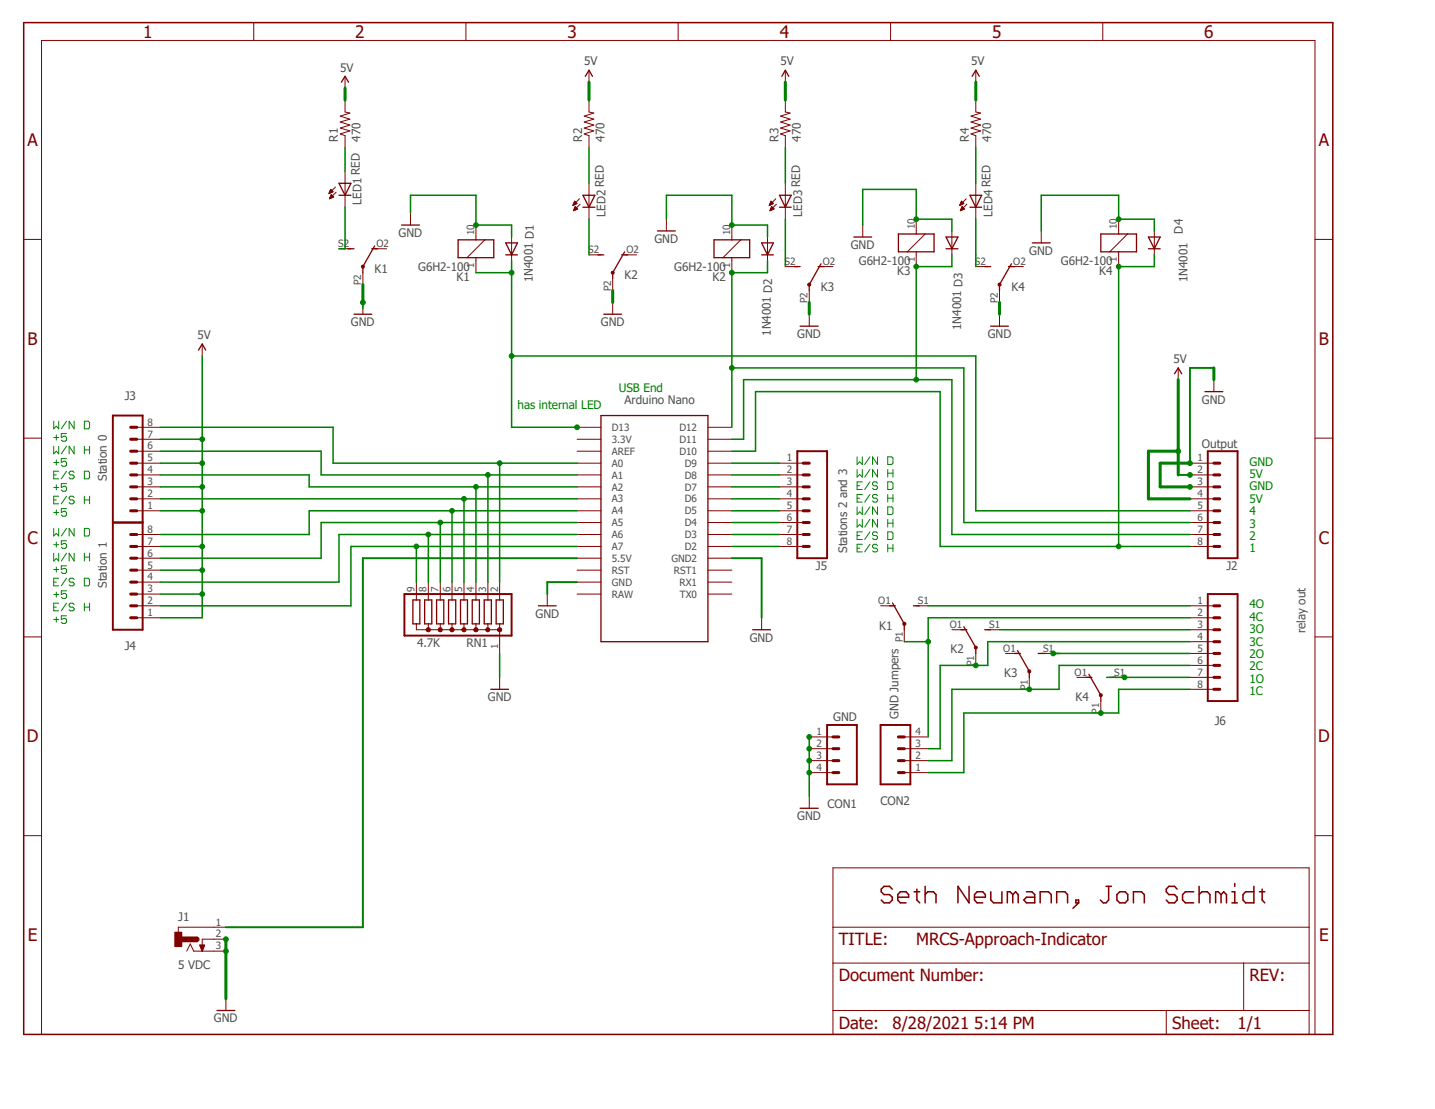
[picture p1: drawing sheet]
<svg xmlns="http://www.w3.org/2000/svg" width="279mm" height="216mm" viewBox="0 0 279 216" stroke-linecap="round" stroke-linejoin="round" font-family="sans-serif">
<path d="M4.1 4.1l255.7 197.8M259.8 4.1l-255.7 197.8" fill="none" stroke="#fff" stroke-width=".19"/>
<g fill="none" stroke="#800000" stroke-width=".3">
<path d="M4.6 4.4h254.9v197h-254.9zM173.7 173.1l-.5-.5h-1.1l-.5 .5v.5l.5 .6h1.1l.5 .5v.5l-.5 .6h-1.1l-.5-.6M174.8 174.7h2.1v-.5l-.5-.6h-1.1l-.5 .6v1l.5 .6h1.1M178 173.6h1.1M178.5 173.1v2.1l.6 .6M180.1 174.2l.5-.6h1.1l.5 .6v1.6M180.1 172.6v3.2M188.7 172.6v3.2l-2.2-3.2v3.2M189.7 174.7h2.2v-.5l-.6-.6h-1.1l-.5 .6v1l.5 .6h1.1M192.9 173.6v1.6l.6 .6h1.6v-2.2M197.2 174.2l-.5-.6h-.6v2.2M197.2 174.2v1.6"/>
<path d="M197.2 174.2l.5-.6 .5 .6v1.6M199.9 173.6h1l.6 .6v1.6h-1.6l-.6-.6 .6-.5h1.6M202.5 175.8v-2.2h1.6l.6 .6v1.6M205.7 175.8v-2.2h1.6l.6 .6v1.6M209.5 175.2h.5v.6h-.5zM210 175.8l-1.1 1M215.3 172.6h1.1M215.9 172.6v2.6l-.6 .6h-.5l-.6-.6M217.5 174.2l.5-.6h1.1l.5 .6v1l-.5 .6h-1.1l-.5-.6zM220.7 175.8v-2.2h1.5l.6 .6v1.6M229.2 173.1l-.5-.5h-1.1l-.5 .5v.5l.5 .6h1.1l.5 .5v.5l-.5 .6h-1.1l-.5-.6M232.4 173.6h-1.6l-.5 .6v1l.5 .6h1.6"/>
<path d="M233.5 174.2l.5-.6h1.1l.5 .6v1.6M233.5 172.6v3.2M237.7 174.2l-.5-.6h-.5v2.2M237.7 174.2v1.6M237.7 174.2l.6-.6 .5 .6v1.6M239.9 175.8h1M239.9 173.6h.5v2.2M240.4 172v.6M244.1 172.6v3.2h-1.6l-.5-.6v-1l.5-.6h1.6M245.2 173.6h1.1M245.7 173.1v2.1l.6 .6"/>
</g>
<g fill="none" stroke="#800000" stroke-width=".19">
<path d="M49.4 4.4v3.5M90.7 4.4v3.5M132 4.4v3.5M173.4 4.4v3.5M214.7 4.4v3.5M4.6 46.6h3.5M256 46.6h3.5M4.6 85.3h3.5M112.4 85.5h4.6M112.4 87.8h4.6M112.4 99.4h4.6M112.4 97.1h4.6"/>
<path d="M112.4 94.8h4.6M112.4 92.5h4.6M112.4 90.2h4.6M112.4 83.2h4.6M137.8 85.5h4.7M137.8 87.8h4.7M137.8 99.4h4.7M137.8 97.1h4.7M137.8 94.8h4.7M137.8 92.5h4.7M137.8 90.2h4.7M137.8 83.2h4.7"/>
<path d="M256 85.3h3.5M112.4 115.7h4.6M112.4 113.3h4.6M112.4 111h4.6M112.4 108.7h4.6M112.4 106.4h4.6M112.4 104.1h4.6M112.4 101.7h4.6M137.8 115.7h4.7M137.8 113.3h4.7M137.8 111h4.7M137.8 108.7h4.7"/>
<path d="M137.8 106.4h4.7M137.8 104.1h4.7M137.8 101.7h4.7M4.6 124h3.5M256 124h3.5M4.6 162.7h3.5M162.2 169h92.7v32.4h-92.7zM256 162.7h3.5M36.4 185.2l.6-1.4 .7 1.4h4M41.7 180.5h-7v1.2M41.7 182.8h-2.3v2.4M162.2 187.5h92.7"/>
<path d="M162.2 196.7h92.7M162.2 180.5h92.7M227.1 196.7v4.7M242.1 187.5v9.2M8.1 201.4v-193.5h247.9v193.5"/>
</g>
<path d="M117 80.9h20.8v44h-20.8zM38.2 182.5h.2a.37 .37 0 0 1 .1 .4 .37 .37 0 0 1-.3 .3M38.4 182.5h.2a.37 .37 0 0 1 .1 .4 .37 .37 0 0 1-.3 .3" fill="none" stroke="#800000" stroke-width=".25"/>
<path d="M35.4 182.4h3v.9h-3z" fill-rule="evenodd" fill="#800000"/>
<path d="M35.4 182.4h3v.9h-3z" fill="none" stroke="#800000" stroke-width=".19"/>
<path d="M34 181.5h1.4v2.8h-1.4z" fill-rule="evenodd" fill="#800000"/>
<g fill="none" stroke="#800000" stroke-width=".19">
<path d="M67.2 14.9v2.2M70.7 58.9v2.3M79.9 41.5v2.3M92.7 43.8v2.9M92.7 50.2v2.9M94.4 46.7l-3.5 3.5M119.3 58.9v2.3M129.8 42.7v2.3M168 43.8v2.3M202.7 45v2.3M39.4 67v2.3M157.6 61.2v2.3"/>
<path d="M194.6 61.2v2.3M229.4 71.6v2.3M236.3 73.9v2.3M26.6 90.2h4.6M26.6 92.5h4.6M26.6 94.8h4.6M26.6 97.1h4.6M26.6 99.4h4.6M26.6 87.8h4.6M26.6 85.5h4.6M26.6 83.2h4.6M151.8 90.2h4.6"/>
<path d="M151.8 92.5h4.6M151.8 94.8h4.6M151.8 97.1h4.6M151.8 99.4h4.6M231.7 90.2h4.6M231.7 92.5h4.6M231.7 94.8h4.6M231.7 97.1h4.6M231.7 99.4h4.6M26.6 104.1h4.6M26.6 106.4h4.6M26.6 117.9h4.6"/>
<path d="M26.6 115.7h4.6M26.6 113.3h4.6M26.6 111h4.6M26.6 108.7h4.6M106.6 115.7v2.2M151.8 101.7h4.6M151.8 104.1h4.6M151.8 106.4h4.6M231.7 101.7h4.6M231.7 104.1h4.6M231.7 106.4h4.6M26.6 120.3h4.6"/>
<path d="M97.3 131.9v2.3M148.3 120.3v2.3M157.6 155v2.4M34 181.5h1.4v2.8h-1.4zM38.9 184h.9l-.4 1.2zM38.9 184h.9M38.9 184.2h.9M38.9 184.1h.9M39 184.2h.7M39 184.3h.7M39.1 184.5h.5M39.1 184.4h.6"/>
<path d="M39.1 184.6h.5M39.2 184.7h.3M39.2 184.6h.4M39.2 184.8h.3M39.2 184.9h.3M39.3 185h.1M39.3 184.9h.2M39.3 185.1h.1M41.7 180.5h2.3M41.7 182.8h2.3M41.7 185.2h2.3M44 194.4v2.3"/>
</g>
<g fill="none" stroke="#800000" stroke-width=".25">
<path d="M66.5 16l.7-1.1 .7 1.1M78.2 43.8h3.5M89.2 46.7h6.9v3.5h-6.9zM128 45h3.5M166.2 46.1h3.5M201 47.3h3.5M38.7 68.2l.7-1.2 .6 1.2M68.9 61.2h3.5M117.6 61.2h3.4M155.8 63.5h3.5M192.9 63.5h3.4M228.7 72.8l.7-1.2 .7 1.2"/>
<path d="M234.6 76.2h3.5M104.8 117.9h3.5M173.2 117.9h1.1M173.8 117.4l2.3 4.1v1.1M177.8 117.9h1.2M95.5 134.2h3.5M146.6 122.6h3.4M155.8 157.4h3.5M42.2 196.7h3.5"/>
</g>
<path d="M22 80.9h5.8v41.7h-5.8zM155.2 87.8h5.8v20.9h-5.8zM235.2 87.8h5.8v20.9h-5.8zM22 101.7h5.8" fill="none" stroke="#800000" stroke-width=".38"/>
<g fill="none" stroke="#800000" stroke-width=".59">
<path d="M25.4 94.8h1.2M25.4 92.5h1.2M25.4 90.2h1.2M25.4 99.4h1.2M25.4 97.1h1.2M25.4 87.8h1.2M25.4 85.5h1.2M25.4 83.2h1.2M156.4 94.8h1.2M156.4 92.5h1.2M156.4 90.2h1.2M156.4 99.4h1.2"/>
<path d="M156.4 97.1h1.2M236.3 94.8h1.2M236.3 92.5h1.2M236.3 90.2h1.2M236.3 99.4h1.2M236.3 97.1h1.2M25.4 104.1h1.2M25.4 106.4h1.2M25.4 115.7h1.2M25.4 117.9h1.2M25.4 111h1.2M25.4 113.3h1.2"/>
<path d="M25.4 108.7h1.2M156.4 101.7h1.2M156.4 104.1h1.2M156.4 106.4h1.2M236.3 101.7h1.2M236.3 104.1h1.2M236.3 106.4h1.2M25.4 120.3h1.2"/>
</g>
<path d="M175.9 121.2l.2-.1 .2 .1v.5h-.4z" fill-rule="evenodd" fill="#800000"/>
<path d="M171.4 117.9h2.4M178.4 117.9h2.3M175.9 121.2l.2-.1 .2 .1v.5h-.4zM176.1 122.6v2.3" fill="none" stroke="#800000" stroke-width=".19"/>
<path d="M67.7 48.4h1.2M72.4 48.4h1.1M72.9 47.9l-2.2 4v1.2" fill="none" stroke="#800000" stroke-width=".25"/>
<path d="M70.4 51.7h.5v.4l-.2 .1-.3-.1z" fill-rule="evenodd" fill="#800000"/>
<path d="M66 48.4h2.3M70.4 51.7h.5v.4l-.2 .1-.3-.1zM70.7 53.1v2.3M72.9 48.4h2.4M142.5 43.8v2.9M142.5 50.2v2.9M144.2 46.7l-3.4 3.5" fill="none" stroke="#800000" stroke-width=".19"/>
<path d="M139 46.7h7v3.5h-7zM187.1 122.6h1.2M187.7 122l2.3 4.1v1.1M191.7 122.6h1.2" fill="none" stroke="#800000" stroke-width=".25"/>
<circle cx="190" cy="126.1" r=".3" fill="#800000"/>
<g fill="none" stroke="#800000" stroke-width=".19">
<path d="M185.3 122.6h2.4M190 127.2v2.3M192.3 122.6h2.3"/>
<circle cx="190" cy="126.1" r=".3"/>
</g>
<path d="M116.4 49.6h1.2M121 49.6h1.2M121.6 49l-2.3 4.1v1.1" fill="none" stroke="#800000" stroke-width=".25"/>
<circle cx="119.3" cy="53.1" r=".3" fill="#800000"/>
<g fill="none" stroke="#800000" stroke-width=".19">
<path d="M114.7 49.6h2.3M119.3 54.2v2.4M121.6 49.6h2.4M178.4 42.7v2.9M178.4 49v2.9M180.1 45.6l-3.4 3.4"/>
<circle cx="119.3" cy="53.1" r=".3"/>
</g>
<path d="M174.9 45.6h7v3.4h-7zM197.5 127.2h1.2M198.1 126.7l2.3 4v1.2M202.1 127.2h1.2" fill="none" stroke="#800000" stroke-width=".25"/>
<path d="M200.2 130.5h.4v.4h-.4z" fill-rule="evenodd" fill="#800000"/>
<path d="M195.8 127.2h2.3M200.2 130.5h.4v.4h-.4zM200.4 131.9v2.3M202.7 127.2h2.4" fill="none" stroke="#800000" stroke-width=".19"/>
<path d="M154.6 51.9h1.2M159.3 51.9h1.1M159.9 51.4l-2.3 4v1.2" fill="none" stroke="#800000" stroke-width=".25"/>
<circle cx="157.5" cy="55.4" r=".32" fill="#800000"/>
<g fill="none" stroke="#800000" stroke-width=".19">
<path d="M152.9 51.9h2.3M157.6 56.6v2.3M159.9 51.9h2.3M217.8 42.7v2.9M217.8 49v2.9M219.5 45.6l-3.4 3.4"/>
<circle cx="157.5" cy="55.4" r=".32"/>
</g>
<path d="M214.3 45.6h7v3.4h-7zM211.4 131.9h1.2M212 131.3l2.3 4v1.2M216.1 131.9h1.1" fill="none" stroke="#800000" stroke-width=".25"/>
<circle cx="214.3" cy="135.3" r=".3" fill="#800000"/>
<g fill="none" stroke="#800000" stroke-width=".19">
<path d="M209.7 131.9h2.3M214.3 136.5v2.3M216.6 131.9h2.3"/>
<circle cx="214.3" cy="135.3" r=".3"/>
</g>
<path d="M191.7 51.9h1.2M196.3 51.9h1.2M196.9 51.4l-2.3 4v1.2" fill="none" stroke="#800000" stroke-width=".25"/>
<circle cx="194.6" cy="55.4" r=".31" fill="#800000"/>
<g fill="none" stroke="#800000" stroke-width=".19">
<path d="M99.6 46.1v4.7M149.4 46.1v4.7M185.3 45v4.6M190 51.9h2.3M194.6 56.6v2.3M196.9 51.9h2.4M224.7 45v4.6M81.1 115.7v1.1M83.4 115.7v1.1M85.7 115.7v1.1M88 115.7v1.1M90.3 115.7v1.1"/>
<path d="M92.7 115.7v1.1M95 115.7v1.1M97.3 115.7v1.1M231.7 117.9h4.6M81.1 121.5v1.1h16.2M83.4 121.5v1.1M85.7 121.5v1.1M88 121.5v1.1M90.3 121.5v1.1M92.7 121.5v1.1M95 121.5v1.1M97.3 121.5v3.4"/>
<path d="M231.7 120.3h4.6M231.7 122.6h4.6M231.7 124.9h4.6M231.7 127.2h4.6M231.7 129.5h4.6M231.7 131.9h4.6M231.7 134.2h4.6"/>
<circle cx="194.6" cy="55.4" r=".31"/>
</g>
<path d="M78.7 115.7h20.9v8h-20.9zM235.2 115.7h5.8v20.8h-5.8z" fill="none" stroke="#800000" stroke-width=".38"/>
<path d="M236.3 117.9h1.2M236.3 122.6h1.2M236.3 120.3h1.2M236.3 127.2h1.2M236.3 124.9h1.2M236.3 129.5h1.2M236.3 131.9h1.2M236.3 134.2h1.2" fill="none" stroke="#800000" stroke-width=".59"/>
<g fill="none" stroke="#800000" stroke-width=".25">
<path d="M98.5 47.3h2.3l-1.2 2.3zM98.5 49.6h2.3M148.3 49.6h2.3M148.3 47.3h2.3l-1.2 2.3zM184.2 46.1h2.3l-1.2 2.3zM184.2 48.4h2.3M223.6 48.4h2.3M223.6 46.1h2.3l-1.2 2.3zM80.4 116.8h1.3v4.7h-1.3zM82.7 116.8h1.4v4.7h-1.4zM85 116.8h1.4v4.7h-1.4zM87.3 116.8h1.4v4.7h-1.4z"/>
<path d="M89.7 116.8h1.3v4.7h-1.3zM91.9 116.8h1.4v4.7h-1.4zM94.3 116.8h1.4v4.7h-1.4zM96.6 116.8h1.4v4.7h-1.4z"/>
</g>
<path d="M83.1 122.3l.3-.1 .3 .1 .1 .3-.1 .3-.3 .1-.3-.1-.1-.3h.4h-.4z" fill-rule="evenodd" fill="#800000"/>
<path d="M83.1 122.3l.3-.1 .3 .1 .1 .3-.1 .3-.3 .1-.3-.1-.1-.3h.4h-.4z" fill="none" stroke="#800000" stroke-width=".19"/>
<path d="M85.4 122.3l.3-.1 .3 .1v.6l-.3 .1-.3-.1-.1-.3h.5h-.5z" fill-rule="evenodd" fill="#800000"/>
<path d="M85.4 122.3l.3-.1 .3 .1v.6l-.3 .1-.3-.1-.1-.3h.5h-.5z" fill="none" stroke="#800000" stroke-width=".19"/>
<path d="M87.7 122.3l.3-.1 .3 .1 .1 .3-.1 .3-.3 .1-.3-.1-.1-.3h.5h-.5z" fill-rule="evenodd" fill="#800000"/>
<path d="M87.7 122.3l.3-.1 .3 .1 .1 .3-.1 .3-.3 .1-.3-.1-.1-.3h.5h-.5z" fill="none" stroke="#800000" stroke-width=".19"/>
<path d="M90 122.3l.3-.1 .3 .1 .2 .3-.2 .3-.3 .1-.3-.1-.1-.3h.5h-.5z" fill-rule="evenodd" fill="#800000"/>
<path d="M90 122.3l.3-.1 .3 .1 .2 .3-.2 .3-.3 .1-.3-.1-.1-.3h.5h-.5z" fill="none" stroke="#800000" stroke-width=".19"/>
<path d="M92.4 122.3l.3-.1 .3 .1 .1 .3-.1 .3-.3 .1-.3-.1-.2-.3h.5h-.5z" fill-rule="evenodd" fill="#800000"/>
<path d="M92.4 122.3l.3-.1 .3 .1 .1 .3-.1 .3-.3 .1-.3-.1-.2-.3h.5h-.5z" fill="none" stroke="#800000" stroke-width=".19"/>
<path d="M94.7 122.3l.3-.1 .3 .1 .1 .3-.1 .3-.3 .1-.3-.1-.1-.3h.4h-.4z" fill-rule="evenodd" fill="#800000"/>
<path d="M94.7 122.3l.3-.1 .3 .1 .1 .3-.1 .3-.3 .1-.3-.1-.1-.3h.4h-.4z" fill="none" stroke="#800000" stroke-width=".19"/>
<path d="M97 122.3l.3-.1 .3 .1 .1 .3-.1 .3-.3 .1-.3-.1-.1-.3h.4h-.4z" fill-rule="evenodd" fill="#800000"/>
<g fill="none" stroke="#800000" stroke-width=".19">
<path d="M67.2 19.5v2.3l.9 .2-1.8 .6 1.8 .6-1.8 .5 1.8 .6-1.8 .6 1.8 .6-1.8 .6 .9 .3v2.3M114.7 13.7v2.3M114.7 19.5v2.3l.9 .2-1.9 .6 1.9 .6-1.9 .5 1.9 .6-1.9 .6 1.9 .6-1.9 .6 1 .3v2.3M152.9 13.7v2.3M152.9 19.5v2.3l.9 .2-1.8 .6 1.8 .6-1.8 .5 1.8 .6-1.8 .6 1.8 .6-1.8 .6 .9 .3v2.3M190 13.7v2.3M190 19.5v2.3l.9 .2-1.8 .6 1.8 .6-1.8 .5 1.8 .6-1.8 .6 1.8 .6-1.8 .6 .9 .3v2.3M64.1 37.6h.1M64.1 37.4h.5M64.2 37.3h.6M64.2 38.7h.1M64.2 38.6h.2"/>
<path d="M64.3 37.2h.4M64.3 37.1h.3M64.3 37h.3M64.3 38.4h.6M64.3 38.3h.6M64.3 37h.2M64.3 38.2h.6M64.4 36.9l-.3 .8M64.4 36.9l.5 .4M64.4 36.9h.1M64.4 38.2h.4M64.4 38.1h.3"/>
<path d="M64.5 37.5h-.4M64.5 38h.1M64.5 37.9h.1M64.5 37.9l.5 .5-.9 .3zM64.7 38.5h-.5M64.9 37.3l-.8 .4M65.3 36.4l-1.2 1.3M65.4 37.4l-1.3 1.3M67.2 33.4v6.9M111.5 40h.1M111.6 39.9h.1M111.6 39.8h.3"/>
<path d="M111.6 39.8h.5M111.7 39.7h.6M111.7 39.6h.6M111.8 39.5h.4M111.8 39.4h.3M111.8 39.3h.2M111.9 39.2l.5 .4-.9 .4zM111.9 39.2h.1M112.8 38.7l-1.3 1.3M112.9 39.8l-1.2 1.2M114.7 35.7v7M149.8 40h.1"/>
<path d="M149.8 39.9h.2M149.9 39.8h.3M149.9 39.8h.4M149.9 39.7h.6M149.9 39.6h.6M150 39.5h.5M150 39.5h.4M150 39.4h.3M150.1 39.3h.1M150.1 39.2h.1M150.1 39.2l.5 .4-.8 .4zM151 38.7l-1.2 1.3"/>
<path d="M151.2 39.8l-1.3 1.2M152.9 35.7v7M186.9 40h.1M186.9 39.9h.2M186.9 39.8h.3M186.9 39.8h.5M187 39.7h.6M187 39.6h.6M187.1 39.5h.5M187.1 39.5h.4M187.1 39.4h.3M187.2 39.3h.1"/>
<path d="M187.2 39.2h.1M187.2 39.2l.5 .4-.8 .4zM188.1 38.7l-1.2 1.3M188.3 39.8l-1.3 1.2M190 35.7v7M111.7 41h.1M111.7 40.9h.3M111.8 40.8h.4M111.8 40.7h.6M111.8 40.6h.6M111.9 40.5h.4M111.9 40.4h.3"/>
<path d="M111.9 40.3h.2M112 40.3h.1M112 40.2l.5 .5-.8 .3zM149.9 41h.2M149.9 40.9h.3M150 40.8h.4M150 40.7h.6M150.1 40.6h.6M150.1 40.6h.5M150.1 40.5h.4M150.2 40.4h.3M150.2 40.3h.2"/>
<path d="M150.2 40.3h.1M150.2 40.2l.5 .5-.8 .3zM187 41h.2M187 40.9h.3M187.1 40.8h.4M187.1 40.7h.6M187.2 40.6h.5M187.2 40.5h.4M187.2 40.4h.3M187.3 40.3h.2M187.3 40.3h.1M187.3 40.2l.5 .5-.8 .3z"/>
<path d="M81.1 113.3v2.4M83.4 113.3v2.4M85.7 113.3v2.4M88 113.3v2.4M90.3 113.3v2.4M92.7 113.3v2.4M95 113.3v2.4M97.3 113.3v2.4M97 122.3l.3-.1 .3 .1 .1 .3-.1 .3-.3 .1-.3-.1-.1-.3h.4h-.4zM97.3 124.9v2.3M157.6 143.5h4.6M157.6 145.8h4.6"/>
<path d="M157.6 148.1h4.6M157.6 150.4h4.6M176.1 143.5h4.6M176.1 145.8h4.6M176.1 148.1h4.6M176.1 150.4h4.6"/>
</g>
<path d="M161 141.1h5.8v11.6h-5.8zM171.4 141.1h5.8v11.6h-5.8z" fill="none" stroke="#800000" stroke-width=".38"/>
<path d="M162.2 148.1h1.1M162.2 145.8h1.1M162.2 143.5h1.1M162.2 150.4h1.1M174.9 148.1h1.2M174.9 145.8h1.2M174.9 143.5h1.2M174.9 150.4h1.2" fill="none" stroke="#800000" stroke-width=".59"/>
<path d="M114 14.9l.7-1.2 .7 1.2M152.2 14.9l.7-1.2 .7 1.2M189.3 14.9l.7-1.2 .7 1.2M66 35.7h2.3l-1.1 2.3zM66 38h2.3M113.5 38h2.3l-1.1 2.3zM151.8 38h2.3l-1.2 2.3zM188.8 38h2.3l-1.1 2.3zM113.5 40.3h2.3M151.8 40.3h2.3M188.8 40.3h2.3" fill="none" stroke="#800000" stroke-width=".25"/>
<g fill="none" stroke="#008000" stroke-width=".19">
<path d="M10.5 82v1.5l.5-.5 .4 .5v-1.5M10.5 86.9v1.4l.5-.5 .4 .5v-1.4M10.5 85.2h.9M10.5 90h.9M10.5 92.5h.5M10.5 94.9h.9M10.5 97.3h.5M10.5 99.8h.9M11 84.7v1M11 89.5v1.1M11 94.4v1M11 99.3v.9"/>
<path d="M11.4 91.7h-.9v1.5h.9M11.4 96.6h-.9v1.5h.9M13 82l-1.1 1.5M13 84.4h-1.1v.8l.5-.3h.3l.3 .3v.5l-.3 .2h-.5l-.3-.2M13 89.3h-1.1v.7l.5-.2h.3l.3 .2v.6l-.3 .2h-.5l-.3-.2M13 94.1h-1.1v.8l.5-.2h.3l.3 .2v.5l-.3 .2h-.5l-.3-.2M13 99h-1.1v.8l.5-.3h.3l.3 .3v.4l-.3 .3h-.5l-.3-.3M13 86.9l-1.1 1.4M13 91.7l-1.1 1.5M13 96.6l-1.1 1.5M14.4 82v1.5l-.9-1.5v1.5M14.4 86.9v1.4l-.9-1.4v1.4"/>
<path d="M14.4 92l-.2-.3h-.5l-.2 .5 .2 .3h.5l.2 .2v.3l-.2 .2h-.5l-.2-.2M14.4 96.9l-.2-.3h-.5l-.2 .5 .2 .2h.5l.2 .3v.2l-.2 .3h-.5l-.2-.3M16.4 82h.8l.2 .3v.9l-.2 .3h-.8zM16.4 86.9v1.4M16.4 91.7h.8l.2 .3v1l-.2 .2h-.8zM16.4 96.6v1.5M16.4 87.6h1M16.4 97.3h1M17.4 86.9v1.4M17.4 96.6v1.5M166.9 88.9v1.5l.5-.5 .5 .5v-1.5M166.9 91.4v1.5l.5-.5 .5 .5v-1.5"/>
<path d="M166.9 98.7v1.5l.5-.5 .5 .5v-1.5M166.9 94.6h.5M166.9 97h.5M167.9 93.8h-1v1.5h1M167.9 96.3h-1v1.4h1M169.4 88.9l-1 1.5M169.4 91.4l-1 1.5M169.4 93.8l-1 1.5M169.4 96.3l-1 1.4M169.4 98.7l-1 1.5M170.9 88.9v1.5l-1-1.5v1.5M170.9 91.4v1.5l-1-1.5v1.5"/>
<path d="M170.9 94.1l-.3-.3h-.5l-.2 .3v.2l.2 .3h.5l.3 .2v.2l-.3 .3h-.5l-.2-.3M170.9 96.5l-.3-.2h-.5l-.2 .2v.2l.2 .3h.5l.3 .2v.3l-.3 .2h-.5l-.2-.2M170.9 98.7v1.5l-1-1.5v1.5M172.8 88.9h.8l.3 .3v1l-.3 .2h-.8zM172.8 91.4v1.5M172.8 93.8h.8l.3 .3v.9l-.3 .3h-.8zM172.8 96.3v1.4M172.8 98.7h.8l.3 .2v1l-.3 .3h-.8zM172.8 92.1h1.1M172.8 97h1.1M173.9 91.4v1.5M173.9 96.3v1.4"/>
<path d="M10.5 102.9v1.5l.5-.6 .4 .6v-1.5M10.5 107.7v1.5l.5-.5 .4 .5v-1.5M10.5 106h.9M10.5 110.9h.9M10.5 113.3h.5M10.5 115.7h.9M10.5 118.2h.5M11 105.5v1M11 110.4v1M11 115.3v.9M11.4 112.6h-.9v1.4h.9M11.4 117.4h-.9v1.5h.9"/>
<path d="M13 105.3h-1.1v.7l.5-.2h.3l.3 .2v.5l-.3 .3h-.5l-.3-.3M13 110.2h-1.1v.7l.5-.2h.3l.3 .2v.5l-.3 .2h-.5l-.3-.2M13 115h-1.1v.7l.5-.2h.3l.3 .2v.5l-.3 .3h-.5l-.3-.3M13 119.9h-1.1v.7l.5-.2h.3l.3 .2v.5l-.3 .3h-.5l-.3-.3M13 102.9l-1.1 1.5M13 107.7l-1.1 1.5M13 112.6l-1.1 1.4M13 117.4l-1.1 1.5M14.4 102.9v1.5l-.9-1.5v1.5M14.4 107.7v1.5l-.9-1.5v1.5M14.4 112.8l-.2-.2h-.5l-.2 .2v.3l.2 .2h.5l.2 .3v.2l-.2 .2h-.5l-.2-.2M14.4 117.7l-.2-.3h-.5l-.2 .3v.2l.2 .3h.5l.2 .2v.3l-.2 .2h-.5l-.2-.2"/>
<path d="M16.4 102.9h.8l.2 .2v1l-.2 .3h-.8zM16.4 107.7v1.5M16.4 112.6h.8l.2 .2v1l-.2 .2h-.8zM16.4 117.4v1.5M16.4 108.5h1M16.4 118.2h1M17.4 107.7v1.5M17.4 117.4v1.5M166.9 106.7h.5M166.9 101.1v1.5l.5-.5 .5 .5v-1.5M166.9 104.3h.5M167.9 103.5h-1v1.5h1"/>
<path d="M167.9 106h-1v1.4h1M169.4 101.1l-1 1.5M169.4 103.5l-1 1.5M169.4 106l-1 1.4M170.9 106.2l-.3-.2h-.5l-.2 .2v.3l.2 .2h.5l.3 .3v.2l-.3 .2h-.5l-.2-.2M170.9 101.1v1.5l-1-1.5v1.5M170.9 103.8l-.3-.3h-.5l-.2 .3v.3l.2 .2h.5l.3 .2v.3l-.3 .2h-.5l-.2-.2M172.8 106.7h1.1M172.8 101.1v1.5M172.8 103.5h.8l.3 .3v1l-.3 .2h-.8zM172.8 106v1.4M172.8 101.9h1.1"/>
<path d="M173.9 101.1v1.5M173.9 106v1.4M10.5 120.6h.9M11 120.1v1"/>
</g>
<path d="M112.4 113.3h-5.8v2.4" fill="none" stroke="#008000" stroke-width=".38"/>
<path d="M44 182.8v11.6" fill="none" stroke="#008000" stroke-width=".59"/>
<circle cx="44" cy="185.2" r=".46" fill="#008000"/>
<circle cx="44" cy="185.2" r=".46" fill="none" stroke="#008000" stroke-width=".19"/>
<circle cx="44" cy="182.8" r=".46" fill="#008000"/>
<circle cx="44" cy="182.8" r=".46" fill="none" stroke="#008000" stroke-width=".19"/>
<path d="M236.3 71.6h-4.6v18.6M142.5 108.7h5.8v11.6" fill="none" stroke="#008000" stroke-width=".38"/>
<path d="M236.3 71.6v2.3" fill="none" stroke="#008000" stroke-width=".59"/>
<circle cx="231.7" cy="90.2" r=".46" fill="#008000"/>
<circle cx="231.7" cy="90.2" r=".46" fill="none" stroke="#008000" stroke-width=".19"/>
<path d="M231.7 90.2h-5.8v4.6h5.8" fill="none" stroke="#008000" stroke-width=".59"/>
<circle cx="231.7" cy="94.8" r=".46" fill="#008000"/>
<circle cx="231.7" cy="94.8" r=".46" fill="none" stroke="#008000" stroke-width=".19"/>
<path d="M79.9 41.5v-3.5h12.8v5.8h6.9" fill="none" stroke="#008000" stroke-width=".3"/>
<circle cx="92.7" cy="43.8" r=".46" fill="#008000"/>
<circle cx="92.7" cy="43.8" r=".46" fill="none" stroke="#008000" stroke-width=".19"/>
<path d="M99.6 43.8v2.3M129.8 42.7v-4.7h12.7v5.8h6.9" fill="none" stroke="#008000" stroke-width=".3"/>
<circle cx="142.5" cy="43.8" r=".46" fill="#008000"/>
<circle cx="142.5" cy="43.8" r=".46" fill="none" stroke="#008000" stroke-width=".19"/>
<path d="M149.4 43.8v2.3M168 43.8v-6.9h10.4v5.8h6.9v2.3" fill="none" stroke="#008000" stroke-width=".3"/>
<circle cx="178.4" cy="42.7" r=".46" fill="#008000"/>
<circle cx="178.4" cy="42.7" r=".46" fill="none" stroke="#008000" stroke-width=".19"/>
<path d="M224.7 42.7h-6.9v-4.7h-15.1v7" fill="none" stroke="#008000" stroke-width=".3"/>
<circle cx="217.8" cy="42.7" r=".46" fill="#008000"/>
<circle cx="217.8" cy="42.7" r=".46" fill="none" stroke="#008000" stroke-width=".19"/>
<path d="M224.7 42.7v2.3M97.3 127.2v4.7M157.6 143.5v11.5" fill="none" stroke="#008000" stroke-width=".3"/>
<circle cx="157.6" cy="143.5" r=".46" fill="#008000"/>
<circle cx="157.6" cy="143.5" r=".46" fill="none" stroke="#008000" stroke-width=".19"/>
<circle cx="157.6" cy="145.8" r=".46" fill="#008000"/>
<circle cx="157.6" cy="145.8" r=".46" fill="none" stroke="#008000" stroke-width=".19"/>
<circle cx="157.6" cy="148.1" r=".46" fill="#008000"/>
<circle cx="157.6" cy="148.1" r=".46" fill="none" stroke="#008000" stroke-width=".19"/>
<circle cx="157.6" cy="150.4" r=".46" fill="#008000"/>
<circle cx="157.6" cy="150.4" r=".46" fill="none" stroke="#008000" stroke-width=".19"/>
<path d="M70.7 55.4v3.5" fill="none" stroke="#008000" stroke-width=".59"/>
<path d="M70.7 58.9v1.1" fill="none" stroke="#008000" stroke-width=".3"/>
<circle cx="70.7" cy="58.9" r=".46" fill="#008000"/>
<circle cx="70.7" cy="58.9" r=".46" fill="none" stroke="#008000" stroke-width=".19"/>
<path d="M119.3 56.6v2.3M157.6 58.9v2.3M194.6 58.9v2.3M229.4 87.8v4.7" fill="none" stroke="#008000" stroke-width=".59"/>
<path d="M229.4 92.5h2.3" fill="none" stroke="#008000" stroke-width=".38"/>
<circle cx="231.7" cy="92.5" r=".46" fill="#008000"/>
<circle cx="231.7" cy="92.5" r=".46" fill="none" stroke="#008000" stroke-width=".19"/>
<path d="M229.4 73.9v13.9h-5.8v9.3h8.1" fill="none" stroke="#008000" stroke-width=".59"/>
<circle cx="229.4" cy="87.8" r=".46" fill="#008000"/>
<circle cx="229.4" cy="87.8" r=".46" fill="none" stroke="#008000" stroke-width=".19"/>
<path d="M39.4 69.3v51h-8.2M31.2 85.5h8.2M31.2 90.2h8.2M31.2 94.8h8.2M31.2 99.4h8.2M31.2 106.4h8.2M31.2 111h8.2M31.2 115.7h8.2" fill="none" stroke="#008000" stroke-width=".3"/>
<circle cx="39.4" cy="115.7" r=".46" fill="#008000"/>
<circle cx="39.4" cy="115.7" r=".46" fill="none" stroke="#008000" stroke-width=".19"/>
<circle cx="39.4" cy="111" r=".46" fill="#008000"/>
<circle cx="39.4" cy="111" r=".46" fill="none" stroke="#008000" stroke-width=".19"/>
<circle cx="39.4" cy="106.4" r=".46" fill="#008000"/>
<circle cx="39.4" cy="106.4" r=".46" fill="none" stroke="#008000" stroke-width=".19"/>
<circle cx="39.4" cy="99.4" r=".46" fill="#008000"/>
<circle cx="39.4" cy="99.4" r=".46" fill="none" stroke="#008000" stroke-width=".19"/>
<circle cx="39.4" cy="94.8" r=".46" fill="#008000"/>
<circle cx="39.4" cy="94.8" r=".46" fill="none" stroke="#008000" stroke-width=".19"/>
<circle cx="39.4" cy="90.2" r=".46" fill="#008000"/>
<circle cx="39.4" cy="90.2" r=".46" fill="none" stroke="#008000" stroke-width=".19"/>
<circle cx="39.4" cy="85.5" r=".46" fill="#008000"/>
<circle cx="39.4" cy="85.5" r=".46" fill="none" stroke="#008000" stroke-width=".19"/>
<path d="M112.4 108.7h-41.7v71.8h-26.7" fill="none" stroke="#008000" stroke-width=".38"/>
<path d="M67.2 17.1v2.4M114.7 16v3.5M152.9 16v3.5M190 16v3.5" fill="none" stroke="#008000" stroke-width=".59"/>
<path d="M178.4 51.9v22M142.5 85.5h2.3v-11.6h40.5v30.2" fill="none" stroke="#008000" stroke-width=".3"/>
<circle cx="178.4" cy="73.9" r=".46" fill="#008000"/>
<circle cx="178.4" cy="73.9" r=".46" fill="none" stroke="#008000" stroke-width=".19"/>
<path d="M178.4 51.9h6.9" fill="none" stroke="#008000" stroke-width=".3"/>
<circle cx="178.4" cy="51.9" r=".46" fill="#008000"/>
<circle cx="178.4" cy="51.9" r=".46" fill="none" stroke="#008000" stroke-width=".19"/>
<path d="M142.5 53.1v30.1M185.3 49.6v2.3M142.5 71.6h45.2v30.1M185.3 104.1h46.4" fill="none" stroke="#008000" stroke-width=".3"/>
<circle cx="142.5" cy="71.6" r=".46" fill="#008000"/>
<circle cx="142.5" cy="71.6" r=".46" fill="none" stroke="#008000" stroke-width=".19"/>
<path d="M142.5 53.1h6.9" fill="none" stroke="#008000" stroke-width=".3"/>
<circle cx="142.5" cy="53.1" r=".46" fill="#008000"/>
<circle cx="142.5" cy="53.1" r=".46" fill="none" stroke="#008000" stroke-width=".19"/>
<path d="M149.4 50.8v2.3M112.4 83.2h-12.8v-13.9h90.4v30.1M187.7 101.7h44" fill="none" stroke="#008000" stroke-width=".3"/>
<circle cx="112.4" cy="83.2" r=".46" fill="#008000"/>
<circle cx="112.4" cy="83.2" r=".46" fill="none" stroke="#008000" stroke-width=".19"/>
<path d="M92.7 53.1h6.9v16.2" fill="none" stroke="#008000" stroke-width=".3"/>
<circle cx="99.6" cy="69.3" r=".46" fill="#008000"/>
<circle cx="99.6" cy="69.3" r=".46" fill="none" stroke="#008000" stroke-width=".19"/>
<path d="M99.6 50.8v2.3M190 99.4h41.7" fill="none" stroke="#008000" stroke-width=".3"/>
<circle cx="99.6" cy="53.1" r=".46" fill="#008000"/>
<circle cx="99.6" cy="53.1" r=".46" fill="none" stroke="#008000" stroke-width=".19"/>
<path d="M224.7 51.9h-6.9v54.5h-34.8v-30.2h-35.9v11.6h-4.6" fill="none" stroke="#008000" stroke-width=".3"/>
<circle cx="217.8" cy="51.9" r=".46" fill="#008000"/>
<circle cx="217.8" cy="51.9" r=".46" fill="none" stroke="#008000" stroke-width=".19"/>
<path d="M217.8 106.4h13.9" fill="none" stroke="#008000" stroke-width=".3"/>
<circle cx="217.8" cy="106.4" r=".46" fill="#008000"/>
<circle cx="217.8" cy="106.4" r=".46" fill="none" stroke="#008000" stroke-width=".19"/>
<path d="M224.7 49.6v2.3M31.2 83.2h33.7v7h47.5M97.3 90.2v23.1" fill="none" stroke="#008000" stroke-width=".3"/>
<circle cx="97.3" cy="90.2" r=".46" fill="#008000"/>
<circle cx="97.3" cy="90.2" r=".46" fill="none" stroke="#008000" stroke-width=".19"/>
<path d="M31.2 87.8h31.3v4.7h49.9M95 92.5v20.8" fill="none" stroke="#008000" stroke-width=".3"/>
<circle cx="95" cy="92.5" r=".46" fill="#008000"/>
<circle cx="95" cy="92.5" r=".46" fill="none" stroke="#008000" stroke-width=".19"/>
<path d="M31.2 92.5h29v2.3h52.2M92.7 94.8v18.5" fill="none" stroke="#008000" stroke-width=".3"/>
<circle cx="92.7" cy="94.8" r=".46" fill="#008000"/>
<circle cx="92.7" cy="94.8" r=".46" fill="none" stroke="#008000" stroke-width=".19"/>
<path d="M31.2 97.1h81.2M90.3 97.1v16.2" fill="none" stroke="#008000" stroke-width=".3"/>
<circle cx="90.3" cy="97.1" r=".46" fill="#008000"/>
<circle cx="90.3" cy="97.1" r=".46" fill="none" stroke="#008000" stroke-width=".19"/>
<path d="M88 99.4v13.9M112.4 99.4h-52.2v4.7h-29" fill="none" stroke="#008000" stroke-width=".3"/>
<circle cx="88" cy="99.4" r=".46" fill="#008000"/>
<circle cx="88" cy="99.4" r=".46" fill="none" stroke="#008000" stroke-width=".19"/>
<path d="M85.7 101.7v11.6M112.4 101.7h-49.9v7h-31.3" fill="none" stroke="#008000" stroke-width=".3"/>
<circle cx="85.7" cy="101.7" r=".46" fill="#008000"/>
<circle cx="85.7" cy="101.7" r=".46" fill="none" stroke="#008000" stroke-width=".19"/>
<path d="M83.4 104.1v9.2M112.4 104.1h-46.4v9.2h-34.8" fill="none" stroke="#008000" stroke-width=".3"/>
<circle cx="83.4" cy="104.1" r=".46" fill="#008000"/>
<circle cx="83.4" cy="104.1" r=".46" fill="none" stroke="#008000" stroke-width=".19"/>
<path d="M81.1 106.4v6.9M112.4 106.4h-44.1v11.5h-37.1" fill="none" stroke="#008000" stroke-width=".3"/>
<circle cx="81.1" cy="106.4" r=".46" fill="#008000"/>
<circle cx="81.1" cy="106.4" r=".46" fill="none" stroke="#008000" stroke-width=".19"/>
<path d="M142.5 99.4h9.3M142.5 97.1h9.3M142.5 94.8h9.3M142.5 92.5h9.3M142.5 90.2h9.3M142.5 106.4h9.3M142.5 104.1h9.3M142.5 101.7h9.3M180.7 117.9h51M176.1 124.9h4.6M231.7 120.3h-51v23.2" fill="none" stroke="#008000" stroke-width=".3"/>
<circle cx="180.7" cy="124.9" r=".46" fill="#008000"/>
<circle cx="180.7" cy="124.9" r=".46" fill="none" stroke="#008000" stroke-width=".19"/>
<path d="M194.6 122.6h37.1M231.7 124.9h-39.4v4.6h-9.3v16.3h-2.3" fill="none" stroke="#008000" stroke-width=".3"/>
<circle cx="190" cy="129.5" r=".46" fill="#008000"/>
<circle cx="190" cy="129.5" r=".46" fill="none" stroke="#008000" stroke-width=".19"/>
<path d="M205.1 127.2h26.6" fill="none" stroke="#008000" stroke-width=".3"/>
<circle cx="205.1" cy="127.2" r=".46" fill="#008000"/>
<circle cx="205.1" cy="127.2" r=".46" fill="none" stroke="#008000" stroke-width=".19"/>
<path d="M231.7 129.5h-25.5v4.7h-20.9v13.9h-4.6" fill="none" stroke="#008000" stroke-width=".3"/>
<circle cx="200.4" cy="134.2" r=".46" fill="#008000"/>
<circle cx="200.4" cy="134.2" r=".46" fill="none" stroke="#008000" stroke-width=".19"/>
<path d="M231.7 134.2h-13.9v4.6h-30.1v11.6h-7" fill="none" stroke="#008000" stroke-width=".3"/>
<circle cx="214.3" cy="138.8" r=".46" fill="#008000"/>
<circle cx="214.3" cy="138.8" r=".46" fill="none" stroke="#008000" stroke-width=".19"/>
<path d="M215.5 131.9h16.2" fill="none" stroke="#008000" stroke-width=".3"/>
<circle cx="218.9" cy="131.9" r=".46" fill="#008000"/>
<circle cx="218.9" cy="131.9" r=".46" fill="none" stroke="#008000" stroke-width=".19"/>
<path d="M67.2 28.7v4.7M114.7 28.7v7M152.9 28.7v7M190 28.7v7M67.2 40.3v8.1h-1.2M114.7 42.7v6.9M152.9 42.7v9.2M190 42.7v9.2" fill="none" stroke="#008000" stroke-width=".3"/>
<g font-size="3.3" fill="#800000">
<text x="27.9" y="7.3">1</text>
<text x="69.2" y="7.3">2</text>
<text x="110.5" y="7.3">3</text>
<text x="151.8" y="7.3">4</text>
<text x="193.2" y="7.3">5</text>
<text x="234.5" y="7.3">6</text>
<text x="5.4" y="28.4">A</text>
<text x="256.8" y="28.4">A</text>
<text x="5.4" y="67.1">B</text>
<text x="256.8" y="67.1">B</text>
<text x="5.4" y="105.8">C</text>
<text x="256.8" y="105.8">C</text>
<text x="5.2" y="144.5">D</text>
<text x="256.6" y="144.5">D</text>
<text x="5.4" y="183.2">E</text>
<text x="163.3" y="184">TITLE:</text>
<text x="178.4" y="184">MRCS-Approach-Indicator</text>
<text x="256.8" y="183.2">E</text>
<text x="163.3" y="191">Document Number:</text>
<text x="243.3" y="191">REV:</text>
<text x="163.3" y="200.2">Date:</text>
<text x="173.8" y="200.2">8/28/2021 5:14 PM</text>
<text x="228.2" y="200.2">Sheet:</text>
<text x="241" y="200.2">1/1</text>
</g>
<g font-size="2.3" fill="#505050">
<text x="66.3" y="13.9">5V</text>
<text x="113.7" y="12.7">5V</text>
<text x="152" y="12.7">5V</text>
<text x="189.1" y="12.7">5V</text>
<text x="65.8" y="27.6" transform="rotate(-90 65.8 27.6)">R1</text>
<text x="70.2" y="27.6" transform="rotate(-90 70.2 27.6)">470</text>
<text x="113.3" y="27.6" transform="rotate(-90 113.3 27.6)">R2</text>
<text x="117.7" y="27.6" transform="rotate(-90 117.7 27.6)">470</text>
<text x="151.6" y="27.6" transform="rotate(-90 151.6 27.6)">R3</text>
<text x="155.9" y="27.6" transform="rotate(-90 155.9 27.6)">470</text>
<text x="188.6" y="27.6" transform="rotate(-90 188.6 27.6)">R4</text>
<text x="193" y="27.6" transform="rotate(-90 193 27.6)">470</text>
<text x="70.4" y="39.9" transform="rotate(-90 70.4 39.9)">LED1 RED</text>
<text x="77.6" y="46.1">GND</text>
<text x="117.9" y="42.2" transform="rotate(-90 117.9 42.2)">LED2 RED</text>
<text x="127.4" y="47.3">GND</text>
<text x="156.2" y="42.2" transform="rotate(-90 156.2 42.2)">LED3 RED</text>
<text x="193.3" y="42.2" transform="rotate(-90 193.3 42.2)">LED4 RED</text>
<text x="230.3" y="45.5" transform="rotate(-90 230.3 45.5)">D4</text>
<text x="72.9" y="53.1">K1</text>
<text x="81.4" y="52.7">G6H2-100</text>
<text x="131.3" y="52.7">G6H2-100</text>
<text x="165.6" y="48.4">GND</text>
<text x="167.2" y="51.6">G6H2-100</text>
<text x="174.7" y="53.5">K3</text>
<text x="200.4" y="49.6">GND</text>
<text x="206.6" y="51.6">G6H2-100</text>
<text x="214" y="53.5">K4</text>
<text x="88.9" y="54.7">K1</text>
<text x="103.8" y="54.9" transform="rotate(-90 103.8 54.9)">1N4001 D1</text>
<text x="121.6" y="54.2">K2</text>
<text x="138.7" y="54.7">K2</text>
<text x="159.8" y="56.6">K3</text>
<text x="196.9" y="56.6">K4</text>
<text x="231.2" y="54.9" transform="rotate(-90 231.2 54.9)">1N4001</text>
<text x="68.3" y="63.5">GND</text>
<text x="117" y="63.5">GND</text>
<text x="150.1" y="65.4" transform="rotate(-90 150.1 65.4)">1N4001 D2</text>
<text x="155.2" y="65.8">GND</text>
<text x="187.2" y="64.2" transform="rotate(-90 187.2 64.2)">1N4001 D3</text>
<text x="192.3" y="65.8">GND</text>
<text x="38.4" y="66">5V</text>
<text x="228.5" y="70.7">5V</text>
<text x="24.3" y="77.9">J3</text>
<text x="121.6" y="78.6">Arduino Nano</text>
<text x="234" y="78.6">GND</text>
<text x="234" y="87.1">Output</text>
<text x="20.8" y="93.6" transform="rotate(-90 20.8 93.6)">Station 0</text>
<text x="164.9" y="107.7" transform="rotate(-90 164.9 107.7)">Stations 2 and 3</text>
<text x="158.9" y="111">J5</text>
<text x="238.8" y="111">J2</text>
<text x="20.8" y="114.5" transform="rotate(-90 20.8 114.5)">Station 1</text>
<text x="81.2" y="125.9">4.7K</text>
<text x="90.8" y="125.9">RN1</text>
<text x="104.3" y="120.3">GND</text>
<text x="146" y="124.9">GND</text>
<text x="171.2" y="122.6">K1</text>
<text x="254.2" y="123.3" transform="rotate(-90 254.2 123.3)">relay out</text>
<text x="24.3" y="126.5">J4</text>
<text x="185.1" y="127.2">K2</text>
<text x="195.5" y="131.9">K3</text>
<text x="95" y="136.5">GND</text>
<text x="209.4" y="136.5">K4</text>
<text x="162.2" y="140.4">GND</text>
<text x="174.9" y="140" transform="rotate(-90 174.9 140)">GND Jumpers</text>
<text x="236.5" y="141.1">J6</text>
<text x="155.2" y="159.7">GND</text>
<text x="161.1" y="157.4">CON1</text>
<text x="171.4" y="156.7">CON2</text>
<text x="34.7" y="179.4">J1</text>
<text x="34.7" y="188.6">5 VDC</text>
<text x="41.7" y="199.1">GND</text>
</g>
<g font-size="2.3" fill="#008000">
<text x="120.5" y="76.2">USB End</text>
<text x="100.8" y="79.7">has internal LED</text>
<text x="243.3" y="90.6">GND</text>
<text x="243.3" y="93">5V</text>
<text x="243.3" y="95.5">GND</text>
<text x="243.3" y="97.9">5V</text>
<text x="243.3" y="100.3">4</text>
<text x="243.3" y="102.7">3</text>
<text x="243.3" y="105.1">2</text>
<text x="243.3" y="107.5">1</text>
<text x="243.3" y="118.4">4O</text>
<text x="243.3" y="120.9">4C</text>
<text x="243.3" y="123.3">3O</text>
<text x="243.3" y="125.7">3C</text>
<text x="243.3" y="128.1">2O</text>
<text x="243.3" y="130.5">2C</text>
<text x="243.3" y="132.9">1O</text>
<text x="243.3" y="135.3">1C</text>
</g>
<g font-size="1.9" fill="#505050">
<text x="92.3" y="45.8" transform="rotate(-90 92.3 45.8)">10</text>
<text x="142.2" y="45.8" transform="rotate(-90 142.2 45.8)">10</text>
<text x="178.1" y="44.7" transform="rotate(-90 178.1 44.7)">10</text>
<text x="217.5" y="44.7" transform="rotate(-90 217.5 44.7)">10</text>
<text x="65.8" y="48.1">S2</text>
<text x="73.3" y="48.1">O2</text>
<text x="92.3" y="52.2" transform="rotate(-90 92.3 52.2)">1</text>
<text x="114.5" y="49.3">S2</text>
<text x="122" y="49.3">O2</text>
<text x="142.2" y="52.2" transform="rotate(-90 142.2 52.2)">1</text>
<text x="152.7" y="51.6">S2</text>
<text x="160.2" y="51.6">O2</text>
<text x="178.1" y="51" transform="rotate(-90 178.1 51)">1</text>
<text x="189.8" y="51.6">S2</text>
<text x="197.3" y="51.6">O2</text>
<text x="217.5" y="51" transform="rotate(-90 217.5 51)">1</text>
<text x="70.3" y="55.5" transform="rotate(-90 70.3 55.5)">P2</text>
<text x="119" y="56.7" transform="rotate(-90 119 56.7)">P2</text>
<text x="157.2" y="59" transform="rotate(-90 157.2 59)">P2</text>
<text x="194.3" y="59" transform="rotate(-90 194.3 59)">P2</text>
<text x="28.7" y="82.9">8</text>
<text x="119.1" y="83.9">D13</text>
<text x="132.3" y="83.9">D12</text>
<text x="28.7" y="89.8">5</text>
<text x="28.7" y="87.5">6</text>
<text x="28.7" y="85.2">7</text>
<text x="119.1" y="86.2">3.3V</text>
<text x="119.1" y="88.5">AREF</text>
<text x="132.3" y="86.2">D11</text>
<text x="132.3" y="88.5">D10</text>
<text x="153.2" y="89.8">1</text>
<text x="233.1" y="89.8">1</text>
<text x="28.7" y="94.4">3</text>
<text x="28.7" y="92.2">4</text>
<text x="119.1" y="95.5">A2</text>
<text x="119.1" y="93.2">A1</text>
<text x="119.1" y="90.8">A0</text>
<text x="133.4" y="95.5">D7</text>
<text x="133.4" y="93.2">D8</text>
<text x="133.4" y="90.8">D9</text>
<text x="153.2" y="92.2">2</text>
<text x="153.2" y="94.4">3</text>
<text x="233.1" y="92.2">2</text>
<text x="233.1" y="94.4">3</text>
<text x="28.7" y="99.1">1</text>
<text x="28.7" y="96.8">2</text>
<text x="119.1" y="97.8">A3</text>
<text x="119.1" y="100.1">A4</text>
<text x="133.4" y="100.1">D5</text>
<text x="133.4" y="97.8">D6</text>
<text x="153.2" y="96.8">4</text>
<text x="153.2" y="99.1">5</text>
<text x="153.2" y="101.4">6</text>
<text x="233.1" y="96.8">4</text>
<text x="233.1" y="99.1">5</text>
<text x="233.1" y="101.4">6</text>
<text x="28.7" y="106">7</text>
<text x="28.7" y="103.7">8</text>
<text x="119.1" y="107.1">A7</text>
<text x="119.1" y="104.7">A6</text>
<text x="119.1" y="102.4">A5</text>
<text x="133.4" y="107.1">D2</text>
<text x="133.4" y="104.8">D3</text>
<text x="133.4" y="102.4">D4</text>
<text x="153.2" y="103.7">7</text>
<text x="153.2" y="106">8</text>
<text x="233.1" y="103.7">7</text>
<text x="233.1" y="106">8</text>
<text x="28.7" y="113">4</text>
<text x="28.7" y="110.7">5</text>
<text x="28.7" y="108.4">6</text>
<text x="119.1" y="111.7">RST</text>
<text x="119.1" y="109.4">5.5V</text>
<text x="130.7" y="109.4">GND2</text>
<text x="131.2" y="111.7">RST1</text>
<text x="28.7" y="120">1</text>
<text x="28.7" y="117.6">2</text>
<text x="28.7" y="115.3">3</text>
<text x="80.7" y="115.3" transform="rotate(-90 80.7 115.3)">9</text>
<text x="83.1" y="115.3" transform="rotate(-90 83.1 115.3)">8</text>
<text x="85.4" y="115.3" transform="rotate(-90 85.4 115.3)">7</text>
<text x="87.7" y="115.3" transform="rotate(-90 87.7 115.3)">6</text>
<text x="90" y="115.3" transform="rotate(-90 90 115.3)">5</text>
<text x="92.3" y="115.3" transform="rotate(-90 92.3 115.3)">4</text>
<text x="94.7" y="115.3" transform="rotate(-90 94.7 115.3)">3</text>
<text x="97" y="115.3" transform="rotate(-90 97 115.3)">2</text>
<text x="119.1" y="116.3">RAW</text>
<text x="119.1" y="114">GND</text>
<text x="132.3" y="114">RX1</text>
<text x="132.4" y="116.3">TX0</text>
<text x="171" y="117.6">O1</text>
<text x="178.7" y="117.6">S1</text>
<text x="233.1" y="117.6">1</text>
<text x="233.1" y="120">2</text>
<text x="175.8" y="125.1" transform="rotate(-90 175.8 125.1)">P1</text>
<text x="184.9" y="122.3">O1</text>
<text x="192.6" y="122.3">S1</text>
<text x="233.1" y="122.3">3</text>
<text x="233.1" y="124.6">4</text>
<text x="97" y="126.3" transform="rotate(-90 97 126.3)">1</text>
<text x="189.7" y="129.7" transform="rotate(-90 189.7 129.7)">P1</text>
<text x="195.3" y="126.9">O1</text>
<text x="203.1" y="126.9">S1</text>
<text x="209.2" y="131.5">O1</text>
<text x="217" y="131.5">S1</text>
<text x="233.1" y="126.9">5</text>
<text x="233.1" y="129.2">6</text>
<text x="233.1" y="131.5">7</text>
<text x="200.1" y="134.3" transform="rotate(-90 200.1 134.3)">P1</text>
<text x="233.1" y="133.9">8</text>
<text x="159" y="143.1">1</text>
<text x="178.2" y="143.1">4</text>
<text x="214" y="138.9" transform="rotate(-90 214 138.9)">P1</text>
<text x="159" y="145.5">2</text>
<text x="159" y="147.7">3</text>
<text x="178.2" y="147.7">2</text>
<text x="178.2" y="145.5">3</text>
<text x="159" y="150.1">4</text>
<text x="178.2" y="150.1">1</text>
<text x="42" y="180.2">1</text>
<text x="42" y="182.5">2</text>
<text x="42" y="184.8">3</text>
</g>
</svg>
